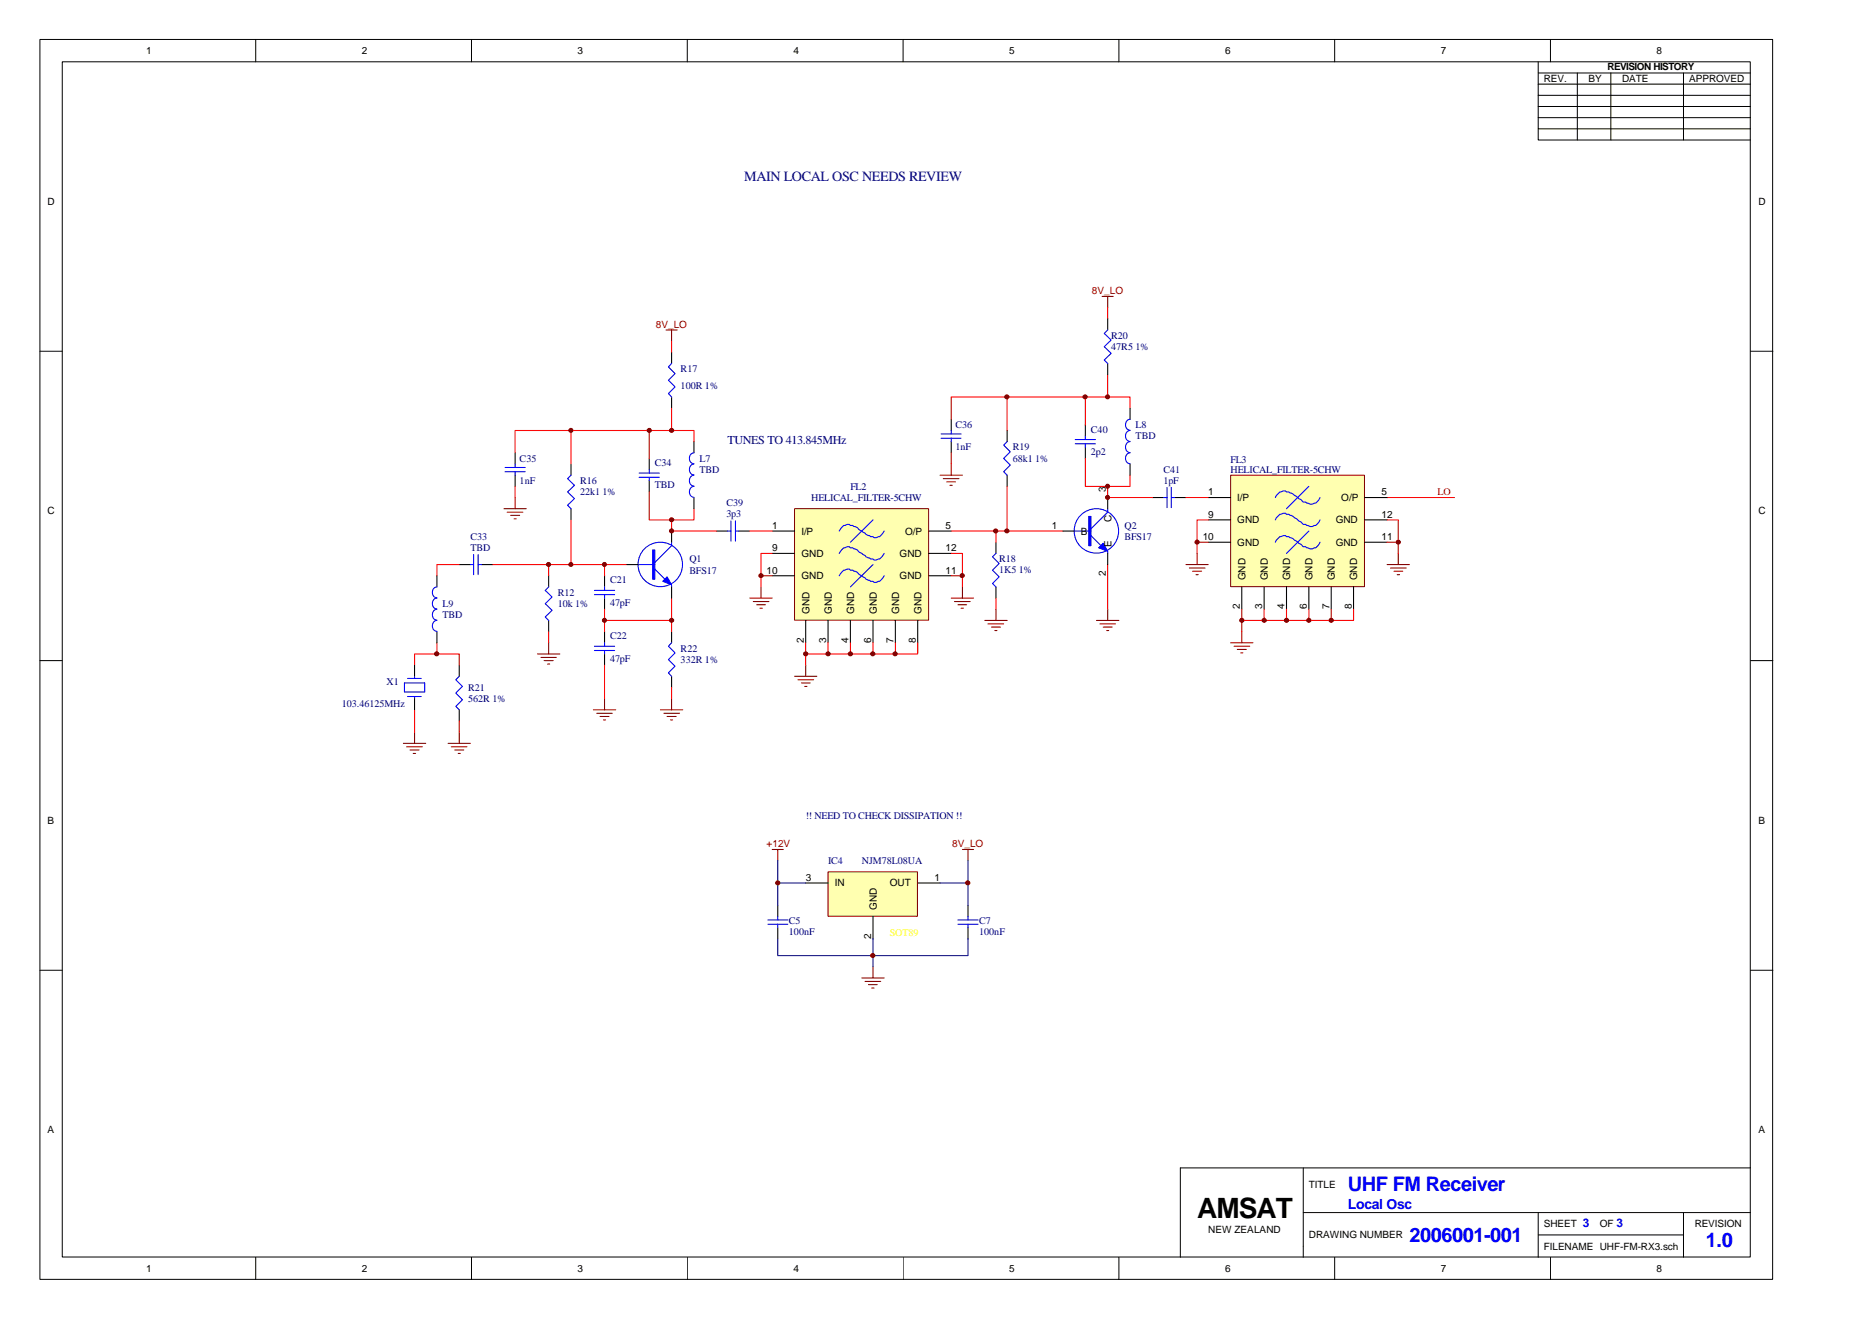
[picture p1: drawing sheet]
<svg xmlns="http://www.w3.org/2000/svg" width="297mm" height="210mm" viewBox="0 0 297 210" stroke-linecap="round" stroke-linejoin="round" font-family="sans-serif">
<g fill="none" stroke="#000" stroke-width=".16">
<path d="M6.3 6.3h275.7v197.3h-275.7zM9.9 9.8h268.6v190.2h-268.6zM40.7 6.3v3.5M75 6.3v3.5M109.3 6.3v3.5M143.7 6.3v3.5M178 6.3v3.5M212.3 6.3v3.5M244.7 9.8v5.4h33.8M244.7 15.2v3.5h33.8M244.7 18.7v1.8h33.8M244.7 11.6h33.8"/>
<path d="M244.7 16.9h33.8M246.7 6.3v3.5M251 11.6v10.7M256.3 11.6v10.7M267.8 11.6v10.7M244.7 20.5v1.8h33.8M6.3 55.9h3.6M278.5 55.9h3.6M6.3 105.1h3.6M278.5 105.1h3.6M6.3 154.4h3.6M278.5 154.4h3.6"/>
<path d="M207.3 193h71.2M207.3 185.9v14.2M244.7 193v7.1M244.7 196.5h23.1M267.8 193v7.1M278.5 185.9h-90.7v14.2M40.7 200.1v3.5M75 200.1v3.5M109.3 200.1v3.5M143.7 200.1v3.5M178 200.1v3.5M212.3 200.1v3.5"/>
<path d="M246.7 200.1v3.5"/>
</g>
<g fill="none" stroke="#000" stroke-width=".17">
<path d="M244.7 13.4h33.8M106.8 56.1v1.7M176.2 50.7v1.8M176.2 57.8v1.8M82 72.1v1.7M82 75.6v1.8M90.8 73.8v1.8M103.3 73v1.7M103.3 76.5v1.8M106.8 63.2v1.8M151.3 66.7v1.8M151.3 70.3v1.8"/>
<path d="M160.2 68.5v1.8M160.2 75.6v1.8M172.7 67.6v1.8M172.7 71.2v1.8M183.3 79.2h1.8M186.9 79.2h1.8M73.1 89.8h1.7M76.6 89.8h1.8M87.3 91.6v1.8M87.3 98.7v1.8M90.8 81v1.7M96.2 91.6v1.8"/>
<path d="M96.2 95.2v1.8M114 84.5h1.7M117.5 84.5h1.8M158.5 86.3v1.8M158.5 93.4v1.8M73.1 105.8v1.8M73.1 113v1.7M96.2 100.5v1.8M96.2 104.1v1.7M106.8 100.5v1.8M106.8 107.6v1.8"/>
</g>
<g fill="none" stroke="#00f" stroke-width=".17">
<path d="M106.8 57.8l-.5 .6 1.1 1.1-1.1 1 1.1 1.1-1.1 1 .5 .6M176.2 52.5l-.5 .6 1.1 1-1.1 1.1 1.1 1-1.1 1.1 .5 .5M80.3 75.1h3.3M80.3 74.4h3.3M82 73.8v.6M82 75.1v.5M90.8 75.6l-.5 .6 1.1 1-1.1 1.1 1.1 1-1.1 1.1 .5 .6M101.7 75.3h3.2M101.7 76h3.2M103.3 74.7v.6M103.3 76v.5M149.7 69.7h3.2"/>
<path d="M149.7 69.1h3.2M151.3 68.5v.6M151.3 69.7v.6M160.2 70.3l-.5 .5 1 1.1-1 1.1 1 1-1 1.1 .5 .5M171.1 69.9h3.2M171.1 70.6h3.2M172.7 69.4v.5M172.7 70.6v.6M185.1 79.2h.6M185.7 77.6v3.2M186.4 79.2h.5M186.4 77.6v3.2"/>
<path d="M74.8 89.8h.6M75.4 88.2v3.3M76.1 89.8h.5M76.1 88.2v3.3M87.3 93.4l-.6 .6 1.1 1-1.1 1.1 1.1 1-1.1 1.1 .6 .5M94.6 94.6h3.2M94.6 94h3.2M96.2 93.4v.6M96.2 94.6v.6M115.7 84.5h.6M116.3 82.9v3.2M117 84.5h.5"/>
<path d="M117 82.9v3.2M158.5 88.1l-.6 .5 1.1 1.1-1.1 1 1.1 1.1-1.1 1.1 .6 .5M73.1 107.6l-.6 .6 1.1 1-1.1 1.1 1.1 1.1-1.1 1 .6 .6M94.6 103.5h3.2M94.6 102.8h3.2M96.2 102.3v.5M96.2 103.5v.6M106.8 102.3l-.5 .5 1.1 1.1-1.1 1.1 1.1 1-1.1 1.1 .5 .5"/>
</g>
<g fill="none" stroke="#800000" stroke-width=".17">
<path d="M106 52.5h1.7M106.8 52.5v1.8M175.3 47.2h1.8M176.2 47.2v1.8M82 79.2v1.8M149.6 75.6h3.5M150.1 76.2h2.5M150.6 76.7h1.4M151.1 77.2h.4M151.3 73.8v1.8M80.2 81h3.5M80.7 81.5h2.5"/>
<path d="M81.2 82h1.5M81.8 82.6h.3M156.7 98.7h3.5M157.2 99.3h2.5M157.7 99.8h1.5M158.5 97v1.7M174.5 98.7h3.5M175 99.3h2.5M175.5 99.8h1.5M176.2 97v1.7M64.2 118.3h3.5M64.7 118.8h2.5"/>
<path d="M65.2 119.4h1.5M65.7 119.9h.4M66 116.5v1.8M71.3 118.3h3.5M71.8 118.8h2.5M72.3 119.4h1.5M72.9 119.9h.3M73.1 116.5v1.8M85.5 104.1h3.6M86.1 104.6h2.4M86.6 105.1h1.4M87.1 105.7h.4"/>
<path d="M87.3 102.3v1.8M94.4 113h3.6M95 113.5h2.4M95.5 114h1.4M96 114.6h.4M96.2 111.2v1.8M105.1 113h3.5M105.6 113.5h2.5M106.1 114h1.5M106.7 114.6h.3M106.8 111.2v1.8M158.3 100.3h.3"/>
<path d="M176.1 100.3h.3"/>
</g>
<g fill="none" stroke="#f00" stroke-width=".17">
<path d="M106.8 54.3v1.8M176.2 49v1.7M176.2 59.6v3.6M82 77.4v1.8M90.8 68.5v5.3M103.3 78.3v4.4h7.1v-1.7M103.3 68.5h-21.3v3.6M106.8 65v3.5M110.4 70.3v-1.8h-7.1v4.5M151.3 72.1v1.7M160.2 63.2v5.3M160.2 77.4v7.1"/>
<path d="M172.7 73v4.4h7.1v-1.8M172.7 63.2h-21.4v3.5M176.2 77.4v1.8h7.1M179.8 65v-1.8h-7.1v4.4M220.7 79.2h10.7M73.1 89.8h-3.6v1.8M78.4 89.8h21.3M87.3 89.8v1.8M90.8 82.7v7.1M96.2 89.8v1.8M96.2 97v3.5M96.2 98.7h10.6"/>
<path d="M106.8 82.7v1.8h7.2M106.8 95.2v5.3M151.3 84.5h17.8M158.5 84.5v1.8M158.5 95.2v1.8M176.2 89.8v7.2M66 105.8v-1.7h7.1v1.7M66 113v3.5M69.5 102.3v1.8M73.1 114.7v1.8M87.3 100.5v1.8M96.2 105.8v5.4"/>
<path d="M106.8 109.4v1.8"/>
</g>
<path d="M126.4 81h21.3v17.7h-21.3z" fill="#ffffb0"/>
<path d="M126.4 81h21.3v17.7h-21.3z" fill="none" stroke="#800000" stroke-width=".16"/>
<path d="M133.5 88.1a1.49 1.49 0 0 1 1.6-1.1l.2 .2h.4l.1 .1a1.01 1.01 0 0 1 .9 .6l.9 .5 .2 .2 .5 .2 .2 .2h.4l.2 .1 .9-.1 .7-.9M133.5 84.5a1.49 1.49 0 0 1 1.6-1l.2 .1h.4l.1 .2a1.01 1.01 0 0 1 .9 .5l.9 .6 .2 .2 .5 .1 .2 .2h.4l.2 .2 .9-.2 .7-.9M133.5 91.6a1.49 1.49 0 0 1 1.6-1l.2 .1h.4l.1 .2a1.01 1.01 0 0 1 .9 .6l.9 .5 .2 .2 .5 .1 .2 .2h.4l.2 .2 .9-.2 .7-.9M138.9 82.7l-3.6 3.6M138.9 89.8l-3.6 3.6" fill="none" stroke="#00f" stroke-width=".17"/>
<path d="M122.9 84.5h3.5M122.9 88.1h3.5M122.9 91.6h3.5M128.2 98.7v3.6M131.7 98.7v3.6M135.3 98.7v3.6M138.9 98.7v3.6M142.5 98.7v3.6M146 98.7v3.6M147.8 84.5h3.5M147.8 88.1h3.5M147.8 91.6h3.5" fill="none" stroke="#000" stroke-width=".17"/>
<path d="M119.3 84.5h3.6M121.1 91.6h1.8M122.9 88.1h-1.8v5.3M151.3 88.1h1.8v5.3M151.3 91.6h1.8M128.2 102.3v3.5M131.7 102.3v1.8M135.3 102.3v1.8M138.9 102.3v1.8M142.5 102.3v1.8M146 102.3v1.8h-17.8" fill="none" stroke="#f00" stroke-width=".17"/>
<g fill="none" stroke="#800000" stroke-width=".17">
<path d="M119.3 95.2h3.6M119.8 95.7h2.5M120.4 96.2h1.4M120.9 96.8h.4M121.1 93.4v1.8M151.3 95.2h3.6M151.8 95.7h2.5M152.4 96.2h1.4M152.9 96.8h.4M153.1 93.4v1.8M126.4 107.6h3.6M127 108.2h2.5"/>
<path d="M127.5 108.7h1.4M128 109.2h.4M128.2 105.8v1.8"/>
</g>
<path d="M195.8 75.7h21.3v17.7h-21.3z" fill="#ffffb0"/>
<path d="M195.8 75.6h21.3v17.8h-21.3z" fill="none" stroke="#800000" stroke-width=".16"/>
<g fill="none" stroke="#00f" stroke-width=".17">
<path d="M110.4 72.1a.88 .88 0 0 0-.7 .8 .88 .88 0 0 0 .7 .9M110.4 73.8a.88 .88 0 0 0-.7 .9 .88 .88 0 0 0 .7 .9M110.4 75.6a.88 .88 0 0 0-.7 .9 .88 .88 0 0 0 .7 .9M110.4 77.4a.88 .88 0 0 0-.7 .9 .88 .88 0 0 0 .7 .8M179.8 66.7a.88 .88 0 0 0-.7 .9 .88 .88 0 0 0 .7 .9M179.8 68.5a.88 .88 0 0 0-.7 .9 .88 .88 0 0 0 .7 .8M179.8 70.3a.88 .88 0 0 0-.7 .9 .88 .88 0 0 0 .7 .8M179.8 72.1a.88 .88 0 0 0-.7 .8 .88 .88 0 0 0 .7 .9M202.9 79.2a1.49 1.49 0 0 1 1.6-1.1l.2 .2h.4l.1 .2a5.9 5.9 0 0 1 2.1 1.4h.4a1.33 1.33 0 0 0 2-.2l.3-.5M208.2 77.4l-3.5 3.6M69.5 93.4a.88 .88 0 0 0-.7 .9 .88 .88 0 0 0 .7 .8M69.5 95.2a.88 .88 0 0 0-.7 .8 .88 .88 0 0 0 .7 .9"/>
<path d="M69.5 97a.88 .88 0 0 0-.7 .8 .88 .88 0 0 0 .7 .9M69.5 98.7a.88 .88 0 0 0-.7 .9 .88 .88 0 0 0 .7 .9M101.5 89.8h2.7M104.2 90.6l1.6 1.6M106.8 86.3v.5l-2.6 2.7M106.8 93.1v.3M170.9 84.5h2.7M173.6 85.2l1.6 1.6M176.2 81v.5l-2.6 2.7M176.2 87.7v.4M202.9 82.7a1.49 1.49 0 0 1 1.6-1l.2 .1h.4l.1 .2a5.9 5.9 0 0 1 2.1 1.5h.4a1.33 1.33 0 0 0 2-.2l.3-.6M202.9 86.3a1.49 1.49 0 0 1 1.6-1.1l.2 .2h.4l.1 .2a5.9 5.9 0 0 1 2.1 1.4h.4a1.33 1.33 0 0 0 2-.2l.3-.5"/>
<path d="M208.2 84.5l-3.5 3.6M64.3 108.7h3.3v1.4h-3.3zM64.9 108h2.1M64.9 110.8h2.1M66 107.6v.4M66 110.8v.4M122.2 147.1h3.1M122.2 146.4h3.1M123.7 145.9v.5M123.7 147.1v.5"/>
<circle cx="105" cy="89.8" r="3.5"/>
<circle cx="174.4" cy="84.5" r="3.5"/>
</g>
<g fill="none" stroke="#000" stroke-width=".17">
<path d="M110.4 70.3v1.8M110.4 79.2v1.8M176.2 79.2v1.8M179.8 65v1.7M179.8 73.8v1.8M192.2 79.2h3.6M217.1 79.2h3.6M69.5 91.6v1.8M99.7 89.8h1.8M106.8 84.5v1.8M106.8 93.4v1.8M169.1 84.5h1.8"/>
<path d="M176.2 88.1v1.7M192.2 82.7h3.6M192.2 86.3h3.6M197.6 93.4v3.6M201.1 93.4v3.6M204.7 93.4v3.6M208.2 93.4v3.6M211.8 93.4v3.6M215.3 93.4v3.6M217.1 82.7h3.6M217.1 86.3h3.6M66 105.8v1.8"/>
<path d="M66 111.2v1.8M69.5 100.5v1.8M123.7 144.1v1.8M123.7 147.6v1.8"/>
</g>
<path d="M188.7 79.2h3.5M190.5 86.3h1.7M192.2 82.7h-1.7v5.4M197.6 97v3.5M201.1 97v1.7M204.7 97v1.7M208.2 97v1.7M211.8 97v1.7M215.3 97v1.7h-17.7M220.7 82.7h1.8v5.4M220.7 86.3h1.8" fill="none" stroke="#f00" stroke-width=".17"/>
<g fill="none" stroke="#800000" stroke-width=".17">
<path d="M188.7 89.8h3.5M189.2 90.4h2.5M189.7 90.9h1.5M190.3 91.5h.3M190.5 88.1v1.7M220.7 89.8h3.5M221.2 90.4h2.5M221.8 90.9h1.4M222.3 91.5h.4M222.5 88.1v1.7M195.8 102.3h3.5M196.3 102.8h2.5"/>
<path d="M196.8 103.3h1.5M197.4 103.9h.3M197.6 100.5v1.8M137.1 155.6h3.6M137.6 156.2h2.5M138.2 156.7h1.4M138.7 157.2h.4M138.9 153.9v1.7"/>
</g>
<g fill="#00f" stroke="#00f" stroke-width=".17">
<path d="M103.8 87.5h.4v4.7h-.4z" fill-rule="evenodd"/>
<path d="M106.1 91.8l.7 1.3-1.3-.6z" fill-rule="evenodd"/>
<path d="M173.2 82.2h.4v4.6h-.4z" fill-rule="evenodd"/>
<path d="M175.5 86.5l.7 1.2-1.4-.5z" fill-rule="evenodd"/>
</g>
<path d="M131.8 138.8h14.2v7h-14.2z" fill="#ffffb0"/>
<path d="M131.7 138.7h14.3v7.1h-14.3z" fill="none" stroke="#800000" stroke-width=".16"/>
<path d="M128.2 140.5h3.5M138.9 145.9v3.5M146 140.5h3.6M154 144.1v1.8M154 147.6v1.8" fill="none" stroke="#000" stroke-width=".17"/>
<path d="M122.9 135.2h1.7M123.7 135.2v1.8M153.1 135.2h1.8M154 135.2v1.8" fill="none" stroke="#800000" stroke-width=".17"/>
<path d="M152.4 147.1h3.2M152.4 146.4h3.2M154 145.9v.5M154 147.1v.5" fill="none" stroke="#00f" stroke-width=".17"/>
<path d="M123.7 137v7.1M154 137v3.5M123.7 149.4v2.7h30.3v-2.7M123.7 140.5h4.5M138.9 149.4v4.5M149.6 140.5h4.4v3.6" fill="none" stroke="#000080" stroke-width=".17"/>
<g fill="#800000" stroke="#800000" stroke-width=".16">
<circle cx="69.5" cy="104" r=".33"/>
<circle cx="87.3" cy="89.8" r=".32"/>
<circle cx="96.2" cy="89.8" r=".32"/>
<circle cx="96.2" cy="98.7" r=".32"/>
<circle cx="106.9" cy="98.7" r=".33"/>
<circle cx="103.3" cy="68.5" r=".33"/>
<circle cx="106.9" cy="84.5" r=".33"/>
<circle cx="106.9" cy="82.7" r=".33"/>
<circle cx="106.9" cy="68.5" r=".33"/>
<circle cx="90.8" cy="89.8" r=".32"/>
<circle cx="90.8" cy="68.5" r=".32"/>
<circle cx="172.6" cy="63.2" r=".33"/>
<circle cx="176.2" cy="63.2" r=".32"/>
<circle cx="160.2" cy="63.2" r=".33"/>
<circle cx="176.2" cy="77.4" r=".32"/>
<circle cx="158.4" cy="84.5" r=".33"/>
<circle cx="160.2" cy="84.5" r=".33"/>
<circle cx="121.1" cy="91.6" r=".33"/>
<circle cx="153.1" cy="91.6" r=".33"/>
<circle cx="128.2" cy="104" r=".33"/>
<circle cx="142.4" cy="104" r=".33"/>
<circle cx="138.9" cy="104" r=".33"/>
<circle cx="135.3" cy="104" r=".33"/>
<circle cx="131.8" cy="104" r=".33"/>
<circle cx="222.5" cy="86.3" r=".33"/>
<circle cx="190.5" cy="86.3" r=".33"/>
<circle cx="197.6" cy="98.7" r=".33"/>
<circle cx="211.8" cy="98.7" r=".33"/>
<circle cx="208.2" cy="98.7" r=".33"/>
<circle cx="204.7" cy="98.7" r=".33"/>
<circle cx="201.1" cy="98.7" r=".33"/>
<circle cx="123.8" cy="140.5" r=".33"/>
<circle cx="138.9" cy="152.1" r=".33"/>
<circle cx="154" cy="140.5" r=".33"/>
<circle cx="176.2" cy="79.2" r=".32"/>
</g>
<text font-size="4.5" x="190.5" y="193.8">AMSAT</text>
<g font-size="3.2" fill="#00f">
<text x="214.5" y="189.6">UHF FM Receiver</text>
<text x="224.2" y="197.6">2006001-001</text>
<text x="271.4" y="198.5">1.0</text>
</g>
<text font-size="2.2" fill="#000080" x="118.4" y="28.8">MAIN LOCAL OSC NEEDS REVIEW</text>
<text font-size="2.2" fill="#00f" x="214.5" y="192.5">Local Osc</text>
<text font-size="1.9" fill="#000080" x="115.7" y="70.7">TUNES TO 413.845MHz</text>
<g font-size="1.9" fill="#00f">
<text x="251.8" y="195.3">3</text>
<text x="257.2" y="195.3">3</text>
</g>
<g font-size="1.6">
<text x="23.2" y="8.6">1</text>
<text x="57.6" y="8.6">2</text>
<text x="91.9" y="8.6">3</text>
<text x="126.2" y="8.6">4</text>
<text x="160.6" y="8.6">5</text>
<text x="194.9" y="8.6">6</text>
<text x="229.2" y="8.6">7</text>
<text x="255.7" y="11.2">REVISION HISTORY</text>
<text x="263.6" y="8.6">8</text>
<text x="245.6" y="13.1">REV.</text>
<text x="252.7" y="13.1">BY</text>
<text x="258.1" y="13.1">DATE</text>
<text x="268.7" y="13.1">APPROVED</text>
<text x="7.6" y="32.6">D</text>
<text x="279.8" y="32.6">D</text>
<text x="7.6" y="81.8">C</text>
<text x="175.9" y="78.3" transform="rotate(-90 175.9 78.3)">3</text>
<text x="176.8" y="83.1" transform="rotate(-90 176.8 83.1)">C</text>
<text x="192.2" y="78.8">1</text>
<text x="192.2" y="82.4">9</text>
<text x="196.8" y="79.7">I/P</text>
<text x="196.8" y="83.3">GND</text>
<text x="212.5" y="83.3">GND</text>
<text x="213.4" y="79.7">O/P</text>
<text x="219.8" y="78.8">5</text>
<text x="219.8" y="82.4">12</text>
<text x="279.8" y="81.8">C</text>
<text x="122.9" y="84.2">1</text>
<text x="122.9" y="87.7">9</text>
<text x="127.5" y="85.1">I/P</text>
<text x="127.5" y="88.6">GND</text>
<text x="143.1" y="88.6">GND</text>
<text x="144" y="85.1">O/P</text>
<text x="150.5" y="84.2">5</text>
<text x="150.5" y="87.7">12</text>
<text x="167.3" y="84.2">1</text>
<text x="172" y="85.1">B</text>
<text x="176.8" y="87" transform="rotate(-90 176.8 87)">E</text>
<text x="191.3" y="86">10</text>
<text x="196.8" y="86.8">GND</text>
<text x="212.5" y="86.8">GND</text>
<text x="219.8" y="86">11</text>
<text x="122" y="91.3">10</text>
<text x="127.5" y="92.2">GND</text>
<text x="143.1" y="92.2">GND</text>
<text x="150.5" y="91.3">11</text>
<text x="175.9" y="91.6" transform="rotate(-90 175.9 91.6)">2</text>
<text x="198.2" y="92.3" transform="rotate(-90 198.2 92.3)">GND</text>
<text x="201.7" y="92.3" transform="rotate(-90 201.7 92.3)">GND</text>
<text x="205.3" y="92.3" transform="rotate(-90 205.3 92.3)">GND</text>
<text x="208.8" y="92.3" transform="rotate(-90 208.8 92.3)">GND</text>
<text x="212.4" y="92.3" transform="rotate(-90 212.4 92.3)">GND</text>
<text x="215.9" y="92.3" transform="rotate(-90 215.9 92.3)">GND</text>
<text x="128.8" y="97.7" transform="rotate(-90 128.8 97.7)">GND</text>
<text x="132.3" y="97.7" transform="rotate(-90 132.3 97.7)">GND</text>
<text x="135.9" y="97.7" transform="rotate(-90 135.9 97.7)">GND</text>
<text x="139.5" y="97.7" transform="rotate(-90 139.5 97.7)">GND</text>
<text x="143" y="97.7" transform="rotate(-90 143 97.7)">GND</text>
<text x="146.6" y="97.7" transform="rotate(-90 146.6 97.7)">GND</text>
<text x="197.3" y="97" transform="rotate(-90 197.3 97)">2</text>
<text x="200.8" y="97" transform="rotate(-90 200.8 97)">3</text>
<text x="204.4" y="97" transform="rotate(-90 204.4 97)">4</text>
<text x="207.9" y="97" transform="rotate(-90 207.9 97)">6</text>
<text x="211.5" y="97" transform="rotate(-90 211.5 97)">7</text>
<text x="215.1" y="97" transform="rotate(-90 215.1 97)">8</text>
<text x="127.9" y="102.3" transform="rotate(-90 127.9 102.3)">2</text>
<text x="131.4" y="102.3" transform="rotate(-90 131.4 102.3)">3</text>
<text x="135" y="102.3" transform="rotate(-90 135 102.3)">4</text>
<text x="138.6" y="102.3" transform="rotate(-90 138.6 102.3)">6</text>
<text x="142.2" y="102.3" transform="rotate(-90 142.2 102.3)">7</text>
<text x="145.7" y="102.3" transform="rotate(-90 145.7 102.3)">8</text>
<text x="7.6" y="131.1">B</text>
<text x="279.8" y="131.1">B</text>
<text x="128.2" y="140.2">3</text>
<text x="132.8" y="141.1">IN</text>
<text x="141.6" y="141.1">OUT</text>
<text x="148.7" y="140.2">1</text>
<text x="138.6" y="149.4" transform="rotate(-90 138.6 149.4)">2</text>
<text x="139.5" y="144.8" transform="rotate(-90 139.5 144.8)">GND</text>
<text x="7.6" y="180.4">A</text>
<text x="279.8" y="180.4">A</text>
<text x="208.2" y="189.1">TITLE</text>
<text x="192.2" y="196.2">NEW ZEALAND</text>
<text x="208.2" y="197.1">DRAWING NUMBER</text>
<text x="245.6" y="195.3">SHEET</text>
<text x="254.5" y="195.3">OF</text>
<text x="269.6" y="195.3">REVISION</text>
<text x="23.2" y="202.4">1</text>
<text x="57.6" y="202.4">2</text>
<text x="91.9" y="202.4">3</text>
<text x="126.2" y="202.4">4</text>
<text x="160.6" y="202.4">5</text>
<text x="194.9" y="202.4">6</text>
<text x="229.2" y="202.4">7</text>
<text x="245.6" y="198.9">FILENAME UHF-FM-RX3.sch</text>
<text x="263.6" y="202.4">8</text>
</g>
<g font-size="1.6" fill="#800000">
<text x="173.7" y="46.8">8V_LO</text>
<text x="104.4" y="52.2">8V_LO</text>
<text x="228.7" y="78.8">LO</text>
<text x="122" y="134.8">+12V</text>
<text x="151.5" y="134.8">8V_LO</text>
</g>
<g font-size="1.6" fill="#000080">
<text x="176.8" y="53.9">R20</text>
<text x="108.3" y="59.2">R17</text>
<text x="176.8" y="55.7">47R5 1%</text>
<text x="108.3" y="61.9">100R 1%</text>
<text x="152" y="68.1">C36</text>
<text x="152" y="71.7">1nF</text>
<text x="161.1" y="71.7">R19</text>
<text x="173.6" y="68.8">C40</text>
<text x="180.7" y="68.1">L8</text>
<text x="180.7" y="69.9">TBD</text>
<text x="82.7" y="73.5">C35</text>
<text x="82.7" y="77">1nF</text>
<text x="92.3" y="77">R16</text>
<text x="104.2" y="74.2">C34</text>
<text x="104.2" y="77.7">TBD</text>
<text x="111.3" y="73.5">L7</text>
<text x="111.3" y="75.2">TBD</text>
<text x="135.3" y="77.9">FL2</text>
<text x="161.1" y="73.5">68k1 1%</text>
<text x="173.6" y="72.4">2p2</text>
<text x="185.1" y="75.2">C41</text>
<text x="185.1" y="77">1pF</text>
<text x="195.8" y="73.6">FL3</text>
<text x="195.8" y="75.2">HELICAL_FILTER-5CHW</text>
<text x="92.3" y="78.8">22k1 1%</text>
<text x="115.6" y="80.6">C39</text>
<text x="115.6" y="82.4">3p3</text>
<text x="129.1" y="79.7">HELICAL_FILTER-5CHW</text>
<text x="74.8" y="85.9">C33</text>
<text x="74.8" y="87.7">TBD</text>
<text x="109.7" y="89.5">Q1</text>
<text x="159" y="89.5">R18</text>
<text x="178.9" y="84.1">Q2</text>
<text x="178.9" y="85.9">BFS17</text>
<text x="88.7" y="94.8">R12</text>
<text x="97.1" y="92.9">C21</text>
<text x="109.7" y="91.4">BFS17</text>
<text x="159" y="91.2">1K5 1%</text>
<text x="70.4" y="96.6">L9</text>
<text x="70.4" y="98.4">TBD</text>
<text x="88.7" y="96.6">10k 1%</text>
<text x="97.1" y="96.4">47pF</text>
<text x="97.1" y="101.7">C22</text>
<text x="97.1" y="105.3">47pF</text>
<text x="108.3" y="103.7">R22</text>
<text x="108.3" y="105.5">332R 1%</text>
<text x="54.4" y="112.6">103.46125MHz</text>
<text x="61.5" y="109">X1</text>
<text x="74.5" y="109.9">R21</text>
<text x="74.5" y="111.7">562R 1%</text>
<text x="128.2" y="130.4">!! NEED TO CHECK DISSIPATION !!</text>
<text x="131.7" y="137.5">IC4</text>
<text x="137.1" y="137.5">NJM78L08UA</text>
<text x="125.5" y="147.1">C5</text>
<text x="125.5" y="148.9">100nF</text>
<text x="155.8" y="147.1">C7</text>
<text x="155.8" y="148.9">100nF</text>
</g>
<text font-size="1.6" fill="#ff0" x="141.6" y="149">SOT89</text>
</svg>
